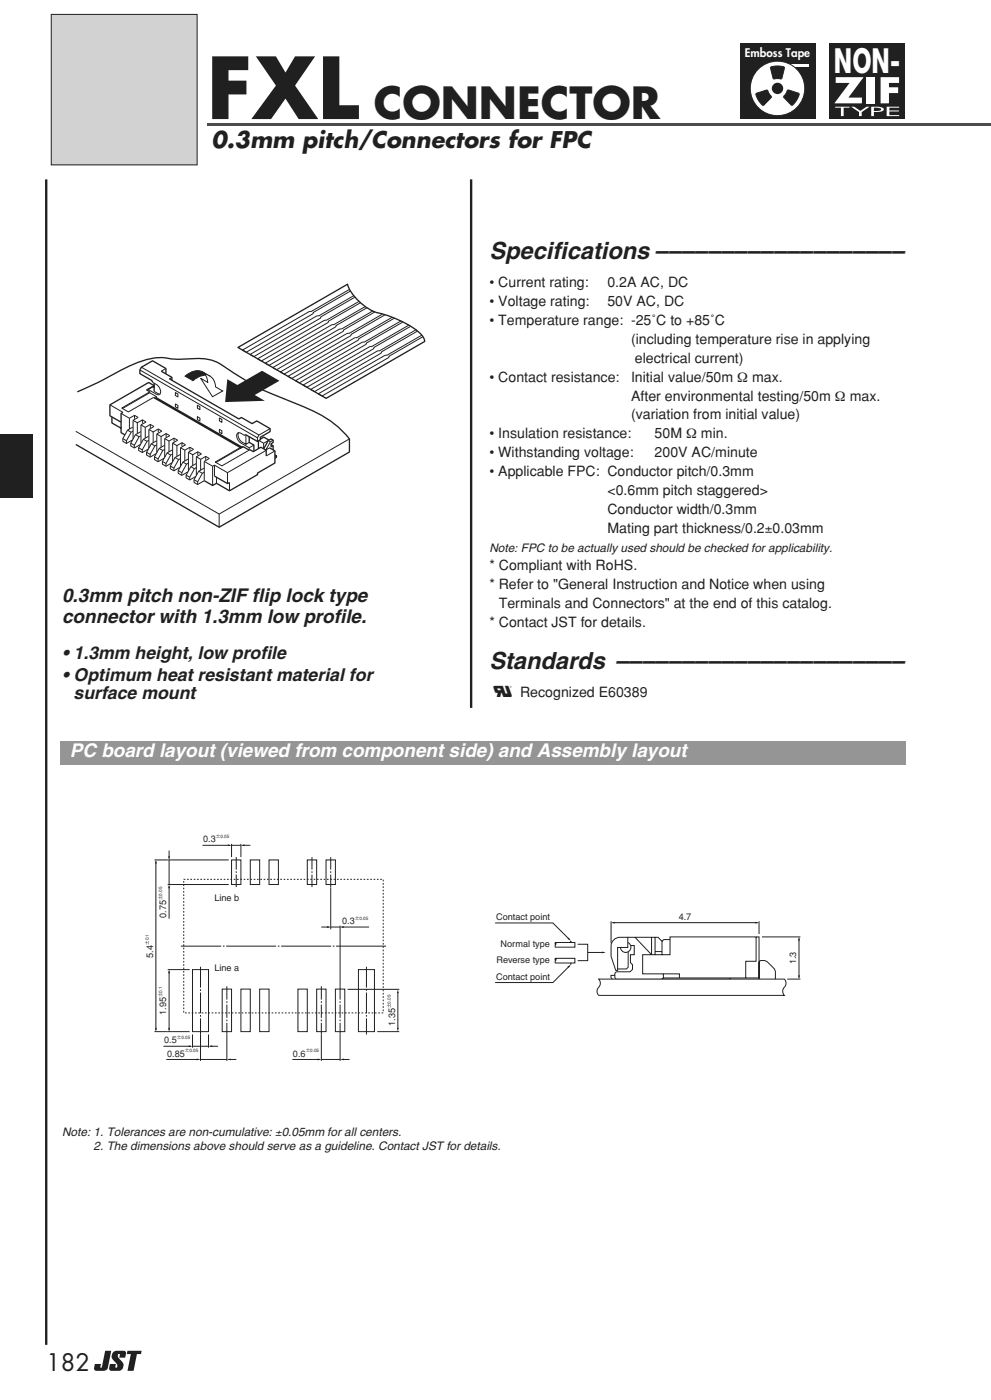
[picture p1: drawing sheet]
<svg xmlns="http://www.w3.org/2000/svg" width="210mm" height="297mm" viewBox="0 0 210 297" stroke-linecap="round" stroke-linejoin="round" font-family="sans-serif">
<g fill="#231f20">
<path d="M27 286.3h3l-.1 .7h-.9l-.7 3.5h-1.3l.7-3.5h-.8z"/>
<path d="M22.3 286.3h1.3l-.8 3.6a.9 .9 0 0 1-.9 .6h-1.5a.49 .49 0 0 1-.5-.6l.2-.8h1.3l-.1 .7h.2z"/>
<path d="M24.1 286.5l.5-.2h1.6a.49 .49 0 0 1 .5 .6l-.2 .8h-1.2l.1-.7a.48 .48 0 0 0-.5 .4 .48 .48 0 0 0 .3 .5 1.54 1.54 0 0 1 .6 2.4l-.6 .2h-1.6a.49 .49 0 0 1-.5-.6l.2-.8h1.2l-.1 .7a.48 .48 0 0 0 .5-.4 .48 .48 0 0 0-.3-.5 1.54 1.54 0 0 1-.5-2.4z"/>
</g>
<path d="M209.8 26l.1 .6z" fill="#4d4d4d"/>
<g fill="none" stroke="#231f20" stroke-width=".21">
<path d="M29.6 78.4l24.9 14.4M30 77.8l24.9 14.4M35.1 78.1l-.9 .6M36.4 80l-.5 .3M16 91.4l30.4 17.5 27.6-15.9M23.3 85.8l2.7 1.6M25.6 87.6l1.8 1 1.1-.6 .8 .5-1.1 .6M26 93l.8 .4M27 91.2l.8 .4M27.4 88.6v2.3M27.7 93.9l.8 .5M28.1 90.5l-1.1 .7-1 1.8v.5l.8 .5 1.3-.8"/>
<path d="M28.2 91.4l-.4 .2-1 1.8v.6M28.2 89.1v3.9M28.2 89.1l.9 .5 1.1-.6 .7 .4-1 .6M28.5 88v.7M28.7 92.1l.8 .5M29.1 89.6v2.3M29.4 94.9l.7 .4M29.8 91.5l-1.1 .6-1 1.8v.6l.8 .4 1.3-.7M29.9 92.3l-.4 .3-1 1.8v.5M29.9 90v4M29.9 90l.9 .6 1-.7 .8 .5-1.1 .6M30.2 89v.7"/>
<path d="M30.4 93.1l.7 .4M30.8 90.6v2.3M31 95.9l.8 .4M31.5 92.4l-1.1 .7-1 1.8v.6l.7 .4 1.3-.7M31.5 93.3l-.4 .2-1 1.8v.6M31.5 91v3.9M31.5 91l.9 .5 1.1-.6 .8 .5-1.1 .6M31.8 89.9v.8M32 94.1l.8 .4M32.4 81a1.98 1.98 0 0 1 1.5 2.5l-.5 .2-2-1.2M32.4 91.5v2.3M32.6 81.7l-1.6 .9 .7 .5v.1"/>
<path d="M32.7 82.9l1.2 .6M32.7 96.8l.8 .5M33.1 84.1l-1.4-.9-5.8 3.4M33.1 84.1v.5M33.1 84.1l-.4 .2M33.2 93.4l-1.2 .7-1 1.8v.5l.8 .5 1.3-.8M33.2 94.3l-.4 .2-1 1.8v.6M33.2 92v3.9M33.2 92l.9 .5 1.1-.6 .8 .4-1.1 .6M33.5 90.9v.7M33.7 95l.8 .5M34.1 92.5v2.3"/>
<path d="M34.2 84.9v.3M34.4 97.8l.8 .4M34.8 94.4l-1.1 .6-1 1.8v.6l.8 .4 1.3-.7M34.9 95.2l-.4 .3-1 1.8v.5M34.9 92.9v4M34.9 92.9l.9 .6 1.1-.6 .7 .4-1 .6M35.2 91.9v.7M35.4 96l.8 .4M35.8 93.5v2.3M36.1 98.8l.7 .4M36.5 95.3l-1.1 .7-1 1.8v.6l.8 .4 1.3-.7M36.6 93.9l.9 .5 1-.6 .8 .5-1.1 .6"/>
<path d="M36.6 96.2l-.4 .2-1 1.8v.6M36.6 93.9v3.9M36.9 92.9v.7M37.1 97l.7 .4M37.1 83.2l.6 .3v.6l-.6-.3zM37.1 85.6l.6 .3v.6l-.6-.3zM37.5 94.4v2.3M37.7 99.7l.8 .5M38.2 96.3l-1.1 .7-1 1.8v.5l.7 .5 1.3-.8M38.2 94.9l.9 .5 1.1-.6 .8 .4-1.1 .6M38.2 97.2l-.4 .2-1 1.8v.6M38.2 94.9v3.9"/>
<path d="M38.5 93.8v.7M38.7 97.9l.8 .5M39.1 95.4v2.3M39.9 97.3l-1.2 .6-1 1.8v.6l.8 .4 1.3-.7M39.9 95.8l.9 .6 1.1-.6 .8 .4-1.1 .6M39.9 98.1l-.4 .3-1 1.8v.5M39.9 95.8v4M40.2 94.8v.7M40.4 98.9l.8 .4M40.8 96.4v2.3M41.5 98.3l-1.1 .6-1 1.8v.6l.8 .4 1.3-.7M41.6 96.8l.9 .5 1.1-.6 .7 .5-1 .6"/>
<path d="M41.6 99.1l-.4 .2-1 1.8v.6M41.6 96.8v3.9M41.8 85.9l.5 .3v.6l-.5-.3zM41.8 88.3l.5 .3v.6l-.5-.3zM41.9 95.8v.7M42.1 99.9l.8 .4M42.5 97.3v2.3M43.3 97.8l1.7 1 .4-.2 2.8 1.6M43.3 97.8v4.1l-1.4 .8-.8-.5v-.5l1-1.8 1.1-.7M43.6 96.7v.7M45 98.8v4.1M45.4 98.6v2.3"/>
<path d="M46.5 88.6l.5 .3v.6l-.5-.3zM46.5 91l.5 .3v.6l-.5-.3zM50.6 91.7a1.6 1.6 0 0 0 .7 2l.8 .5v-2M50.6 94.4v.3M50.9 95l-5.2 3M52 92.1l-.2 .2-1-.6a.52 .52 0 0 0-.7 .6l.2 .7 .4 .7 2.1 1.2v.5M52.8 93.7l-.7 .5M53.8 94.3l-1 .6M54.8 93.4l1 .5M56.4 95.4l-8.2 4.8v2.3M56.8 93.4l.5 .2M57 93.3l-1.2 .6v1.2"/>
<path d="M57.2 90.8l-2.3 1.4-.4 .6v.8M57.9 93.3l-.6 .3-1 1.8 .8-.5M57.9 94.5l-.5 .2M58.2 96.5l.4 .1v.3l-.4 .2M58.6 96.6l-.4 .2M39.4 100.7l.8 .4M41.1 101.7l.8 .4M43.3 100.1l-.4 .2-1 1.8v.6M45.9 101.1v1.3M46.4 108.9v2.8M48.6 102.2v1.8"/>
</g>
<g fill="none" stroke="#231f20" stroke-width=".28">
<path d="M34.2 78.7l2.2 1.3v.6M35.1 79.2v-1.1l-2.8-1.6-2.3 1.3-.4 .6v.8l2.6 1.4 .2 .4M50.4 73.6l23.2-13.4a10.3 10.3 0 0 0 7.4 6.3 20.3 20.3 0 0 1 8.3 4.5l.5 .7 .2 .7-20.9 12zM16.4 83l5.4-2.5a42.6 42.6 0 0 1 10.2-4.5 10.4 10.4 0 0 1 4.6 .1h3.1a10.8 10.8 0 0 1 9.2 2.5 53.6 53.6 0 0 0 13.5 6.8 25.5 25.5 0 0 1 11.6 7.6v2.8l-27.6 15.9-30.3-17.5M23.7 88.4v1.2l1.9 1.1M26 87.4l-.4 .2v4.1l.9 .5M32.5 84.2l18.4 10.6v.2l.6-.3 1.3 .7M32.6 82.1v-.4l-1.1-.6-8.2 4.7v2.3l2.3 1.4M32.6 82.1l-.2-.1-1 .5v.3M32.7 81.2v1.7M33.1 84.3l18.2 10.5M35.9 80.3l14.7 8.5 .5-.3 2.3 1.3 1-.6 2.8 1.6v.7l-2.1 1.2v.5l-.6 .4-2.5-1.5"/>
<path d="M52.8 92.6v1.1l1 .6v1.3M52.9 95.3l.7 .4 1.7-.9 1.1 .6v1.2M54.7 93.4v1.7M55.1 93.1l.8-.5 1.1 .7M57.4 94.2l.5 .3v.8M57.4 94.7v-.7l.5-.2v-.5l-.5-.3-.6 .4-1 1.7M45.4 100.9l2.8 1.6 .4-.3"/>
</g>
<path d="M48.1 80.4l2.2 1.2 5.2-3 3.7 2.1-5.2 3 2.1 1.2-8.4 .3z" fill="#231f20"/>
<g fill="none" stroke="#231f20" stroke-width=".21">
<path d="M74 61.3l-8.1 4.7-.5 .1-14 8.1 .8 .4 14-8.1 .1-.3 7.9-4.5M74.9 62.7l-7.4 4.2-.5 .1-14 8.1 .8 .5 14-8.1 .1-.3 7.3-4.2M76 63.9l-6.9 4h-.5l-14 8.1 .8 .5 14-8.1 .1-.3 6.9-4M77.4 64.9l-6.7 3.9-.5 .1-14 8.1 .8 .4 14-8.1 .1-.3 6.6-3.8M79 65.9l-6.6 3.8-.6 .1-14 8.1 .8 .5 14-8.1 .2-.4 6.6-3.8M81 66.6l-7 4-.6 .1-14 8.1 .8 .5 14-8.1 .2-.3 7.2-4.2M83.1 67.2l-7.5 4.4-.6 .1-14 8.1 .8 .4 14-8.1 .2-.3 7.5-4.4M84.9 68l-7.7 4.5-.6 .1-14 8.1 .8 .4 14-8.1 .2-.3 7.7-4.4M86.6 68.9l-7.8 4.5-.6 .1-14 8.1 .8 .5 14-8.1 .2-.3 7.7-4.5M88.2 69.9l-7.8 4.4-.6 .1-14 8.1 .8 .5 14-8.1 .2-.3 7.6-4.4M89.3 71l-7.3 4.3-.6 .1-14 8.1 .8 .4 14-8.1 .2-.3 7.2-4.2M31.7 83.1l-5.9 3.4 1.4 .8 5.3-3.1"/>
<path d="M50.9 94.8l-5.3 3.1 1.4 .8 5.9-3.4M58.2 95.6l-1.8 1"/>
</g>
<path d="M57.1 94.9l1.1 .7v2.5l-3.6 2.1v.4l-6 3.4-2.7-1.6-.9 .5-1.7-1" fill="none" stroke="#231f20" stroke-width=".28"/>
<path d="M39.2 79.7a3.4 3.4 0 0 1 3.7-.9l1.6 1a3.2 3.2 0 0 0-3.6 .9z" fill="#231f20" stroke="#231f20" stroke-width=".21"/>
<path d="M42.9 78.8a3.6 3.6 0 0 1 2.7 2.6l.1 .6 1.5 .9-2.2 1.2-2.5-3.9 1.5 .8a2.71 2.71 0 0 0-1.1-2.2z" fill="#fff" stroke="#231f20" stroke-width=".21"/>
<path d="M9.8 38v247M99.8 38v112" fill="none" stroke="#231f20" stroke-width=".5"/>
<path d="M43.8 26h166v.6h-166z" fill="#4d4d4d"/>
<g fill="#fff" stroke="#fff" stroke-width=".71" stroke-linecap="butt">
<path d="M9.8 0h32v31h-32z"/>
<path d="M11.3 0h29v25h-29z"/>
<path d="M11.3 26.4h29v6.5h-29z"/>
</g>
<g fill="#fff" stroke="#fff" stroke-width=".35">
<path d="M15.1 14.2h21.4v6.1h-21.4z"/>
<path d="M13.6 19.1h24.4v1.2h-24.4z"/>
<path d="M27 16.3h2l-.1 .4h-.6l-.5 2.4h-.8l.4-2.4h-.5z"/>
<path d="M23.8 16.3h.9l-.6 2.6a2.08 2.08 0 0 1-1.7 .1l-.2-.2 .2-.7h.8l-.1 .5 .3-.1z"/>
<path d="M24.9 16.5l.5-.2h1l.3 .2-.1 .7h-.8l.1-.5h-.2a1.57 1.57 0 0 0 .7 1.4 .83 .83 0 0 1-.7 1h-1l-.3-.2 .1-.8h.8l-.1 .5h.3a1.57 1.57 0 0 0-.7-1.3z"/>
</g>
<g fill="#fff" stroke="#fff" stroke-width=".53">
<path d="M17.6 0h16.4v12.5h-16.4z"/>
<path d="M23.8 8.3v4.2z"/>
<path d="M25.8 8.3v4.2z"/>
<path d="M27.9 8.3v4.2z"/>
<path d="M29.9 8.3v4.2z"/>
<path d="M32 8.3v4.2z"/>
<path d="M21.7 8.3v4.2z"/>
<path d="M19.7 8.3v4.2z"/>
<path d="M17.6 8.3h16.4z"/>
</g>
<path d="M156.7 9.2h16v16h-16z" fill="#231f20"/>
<path d="M166.4 13.7h5v.6h-5z" fill="#fff"/>
<circle cx="164.7" cy="18.7" r="5.8" fill="#fff" stroke="#231f20" stroke-width=".21"/>
<circle cx="164.7" cy="18.7" r="1.21" fill="#231f20"/>
<g fill="#231f20" stroke="#231f20" stroke-width=".21">
<path d="M163.2 14.3a3.8 3.8 0 0 1 2.9 0l-.5 2.3-.3 .1h-1.5z"/>
<path d="M160.1 19.9l2.2-.8 .3 .1 .8 1.3-1.6 1.8a1.76 1.76 0 0 1-1.3-1.3z"/>
<path d="M166.8 19.1l2.3 .6a1.76 1.76 0 0 1-.6 1.8l-.2 .3a.63 .63 0 0 1-.7 .5l-1.6-1.8z"/>
</g>
<path d="M175.7 9.2h16v16h-16z" fill="#231f20"/>
<g fill="#fff">
<path d="M176.9 22.6h3v.2h-1.2v1.8h-.6v-1.8h-1.2z"/>
<path d="M180.3 22.6h.6l1.3 .9 1.3-.9h.7l-1.7 1.2v.8h-.6v-.8z"/>
<path d="M187.8 22.6h2.7v.2h-2.1v.6h2v.2h-2v.8h2.1v.2h-2.7z"/>
<path d="M177 16.4h5.9l-3.2 4.3h2.9v1.2h-5.9l3.2-4.3h-2.9z"/>
<path d="M183.6 16.4h1.8v5.5h-1.8z"/>
<path d="M186.5 16.4h3.9v1.2h-2.1v.9h1.9v1.2h-1.9v2.2h-1.8z"/>
<path d="M184.5 22.6l1.8 .1a.68 .68 0 0 1 .9 .6l-.8 .4h-1.3v.9h-.6zM185.1 22.8v.7h.4a1.08 1.08 0 0 0 1.1-.3 1.47 1.47 0 0 0-1.5-.4z"/>
</g>
<path d="M10.9 3.1h30.8v31.8h-30.8z" fill="#d1d2d4"/>
<g fill="none" stroke="#231f20" stroke-width=".21">
<path d="M10.9 3.1h30.9v31.8h-30.9zM49 182.2h2v5.2h-2zM53 182.2h2v5.2h-2zM57 182.2h2v5.2h-2zM65.1 182.2h2v5.2h-2zM69.1 182.2h1.9v5.2h-1.9zM40.8 205.5h3.4v13.1h-3.4zM47.1 209.6h1.9v9h-1.9zM51 209.6h2v9h-2zM55 209.6h2v9h-2zM63.1 209.6h2v9h-2zM67.1 209.6h2v9h-2z"/>
<path d="M71 209.6h2v9h-2zM75.9 205.5h3.4v13.1h-3.4z"/>
</g>
<path d="M38.9 186.3h42.3v28.4h-42.3z" fill="none" stroke="#231f20" stroke-width=".21" stroke-dasharray=".4 .4" stroke-linecap="butt"/>
<path d="M32.8 217.8h.4l-.2 .8z" fill="#231f20"/>
<path d="M32.7 182.2h2.8M32.7 218.6h2.8" fill="none" stroke="#231f20" stroke-width=".21"/>
<path d="M33 182.2l.2 .8h-.4z" fill="#231f20"/>
<path d="M33 182.5v35.8" fill="none" stroke="#231f20" stroke-width=".21"/>
<path d="M35.8 187.4l.2 .8h-.4z" fill="#231f20"/>
<path d="M35.5 182.2h12.9M35.5 187.4h12.9" fill="none" stroke="#231f20" stroke-width=".21"/>
<path d="M35.6 181.4h.4l-.2 .8z" fill="#231f20"/>
<path d="M35.8 180.2v1.7M35.8 182.2v5.2M35.8 187.7v7" fill="none" stroke="#231f20" stroke-width=".21"/>
<path d="M48.3 179l.7 .1-.7 .2z" fill="#231f20"/>
<path d="M49 178.8v2.8M51 178.8v2.8" fill="none" stroke="#231f20" stroke-width=".21"/>
<path d="M51 179.1l.8-.1v.3z" fill="#231f20"/>
<path d="M42.9 179.1h5.8M49 179.1h2M51.3 179.1h1.7" fill="none" stroke="#231f20" stroke-width=".21"/>
<path d="M69.3 196.3l.8 .2-.8 .1z" fill="#231f20"/>
<path d="M70.1 188v8.9M72 196.2v12.8" fill="none" stroke="#231f20" stroke-width=".21"/>
<path d="M72 196.5l.8-.2v.3z" fill="#231f20"/>
<path d="M68.1 196.5h1.7M70.1 196.5h1.9M72.3 196.5h5.9" fill="none" stroke="#231f20" stroke-width=".21"/>
<path d="M44.2 221.7l.8-.2v.4z" fill="#231f20"/>
<path d="M40.8 219.2v2.8M44.2 219.2v2.8" fill="none" stroke="#231f20" stroke-width=".21"/>
<path d="M40 221.5l.8 .2-.8 .2z" fill="#231f20"/>
<path d="M34.6 221.7h5.9M40.8 221.7h3.4M44.5 221.7h1.7" fill="none" stroke="#231f20" stroke-width=".21"/>
<path d="M48.1 224.5l.7-.2v.4z" fill="#231f20"/>
<path d="M42.5 219.2v5.6M48.1 219.2v5.6" fill="none" stroke="#231f20" stroke-width=".21"/>
<path d="M41.7 224.3l.8 .2-.8 .2z" fill="#231f20"/>
<path d="M35.2 224.5h7M42.5 224.5h5.6M48.4 224.5h1.6" fill="none" stroke="#231f20" stroke-width=".21"/>
<path d="M72 224.5l.8-.2v.4z" fill="#231f20"/>
<path d="M68.1 219.2v5.6M72 219.2v5.6" fill="none" stroke="#231f20" stroke-width=".21"/>
<path d="M67.3 224.3l.8 .2-.8 .2z" fill="#231f20"/>
<path d="M61.9 224.5h5.9M68.1 224.5h3.9M72.3 224.5h1.7" fill="none" stroke="#231f20" stroke-width=".21"/>
<path d="M35.6 217.8h.4l-.2 .8z" fill="#231f20"/>
<path d="M35.5 205.5h4.7M35.5 218.6h4.7" fill="none" stroke="#231f20" stroke-width=".21"/>
<g fill="#231f20">
<path d="M35.8 205.5l.2 .8h-.4z"/>
<path d="M84.1 217.8h.4l-.2 .8z"/>
</g>
<path d="M73.6 209.7h11M79.9 218.6h4.7" fill="none" stroke="#231f20" stroke-width=".21"/>
<path d="M84.3 209.7l.2 .8h-.4z" fill="#231f20"/>
<path d="M35.8 205.8v12.5" fill="none" stroke="#231f20" stroke-width=".21"/>
<g fill="#fff">
<path d="M30.9 197.8h1.7v5.3h-1.7z"/>
<path d="M33.7 208.8h1.7v6.4h-1.7z"/>
<path d="M33.7 187.7h1.7v7h-1.7z"/>
<path d="M82.1 210.7h1.8v6.9h-1.8z"/>
<path d="M35.2 222.4h7v1.7h-7z"/>
<path d="M61.9 222.4h5.9v1.7h-5.9z"/>
<path d="M34.6 219.6h5.9v1.7h-5.9z"/>
<path d="M42.9 177h5.8v1.7h-5.8z"/>
<path d="M72.3 194.3h5.9v1.7h-5.9z"/>
</g>
<path d="M50 181.6v6.4M66.1 181.6v6.4M70.1 181.6v6.4" fill="none" stroke="#231f20" stroke-width=".21" stroke-dasharray="2.6 .4 .4 .4" stroke-linecap="butt"/>
<path d="M42.5 204.9v14.3M77.6 204.9v14.3" fill="none" stroke="#231f20" stroke-width=".21" stroke-dasharray="4.4 .4 .4 .4" stroke-linecap="butt"/>
<path d="M48.1 209v10.2M68.1 209v10.2M72 209v10.2" fill="none" stroke="#231f20" stroke-width=".21" stroke-dasharray="2.8 .4 .4 .4" stroke-linecap="butt"/>
<path d="M81.8 200.5h-43.5" fill="none" stroke="#231f20" stroke-width=".21" stroke-dasharray="10.6 .4 .4 .4" stroke-linecap="butt"/>
<path d="M84.3 210.3v7.7" fill="none" stroke="#231f20" stroke-width=".21"/>
<path d="M127.5 201.7l.8 .1-.8 .2z" fill="#231f20"/>
<path d="M128 201.8h-3.5" fill="none" stroke="#231f20" stroke-width=".21"/>
<path d="M120.2 198.9l.3-.2 .4 .7z" fill="#231f20"/>
<path d="M104.9 195.6h12.2l3.6 3.6M117.7 199.7h4.1v1h-4.1v-.5M117.7 199.7v.5" fill="none" stroke="#231f20" stroke-width=".21"/>
<circle cx="120.9" cy="199.6" r=".18" fill="#231f20"/>
<path d="M117.7 203.1h4.1v1h-4.1v-.5M117.7 203.1v.5" fill="none" stroke="#231f20" stroke-width=".21"/>
<g fill="#231f20">
<path d="M120.2 204.9l.7-.5-.4 .7z"/>
<circle cx="120.9" cy="204.3" r=".18"/>
</g>
<g fill="none" stroke="#231f20" stroke-width=".21">
<path d="M120.7 204.6l-3.6 3.6h-12.2M122.4 200.1h2.1v3.5h-2.1"/>
<circle cx="132.5" cy="200.7" r="1.1"/>
</g>
<path d="M130 199.2a3.2 3.2 0 0 1 3-.6v2.2h-2.2v4.8h-.4l-1-2.9 .1-2.7z" fill="#fff" stroke="#231f20" stroke-width=".21"/>
<path d="M133 198.6h6.4l.8 .9v2.8h-4.1v4.1h7.8v.9M134.5 198.6l3.5 3.7v-3.7M138.7 198.6v3.7M141.9 199.1h-1.3l-.4 .4M160.2 198.6v5.1h-2.2v3.6M130.2 206.7h-.8v.5l.6 .7h6.7l.3-.3M133.1 201.7v3.3l-.4 .3h-1.9M133.6 200.4h.7v1.9h-.8v1.7l.5 .4v1l-.5 .5-3 .1a1.18 1.18 0 0 0-.2 1.3l.4 .2h9.3l.4-.2 .1-.9M138.7 201.7h1.5M140.2 202.3h1.7v-3.7h18.9v8.7h-20.3M154.7 207.3v.2h-14.7M160.8 203.8a1.48 1.48 0 0 1 1.8 .1l1.3 1.3a2.3 2.3 0 0 1 .3 2.1l-.2 .4h-.2h-2.6l-.4-.2z" fill="none" stroke="#231f20" stroke-width=".21"/>
<path d="M126.8 207.5h39.3a1.38 1.38 0 0 1-.2 2 1.22 1.22 0 0 0 .2 1.4h-39.3a1.38 1.38 0 0 1 .2-2 1.22 1.22 0 0 0-.2-1.4z" fill="#fff" stroke="#231f20" stroke-width=".21"/>
<path d="M169.2 198.6l.2 .7h-.3z" fill="#231f20"/>
<path d="M161.4 198.6h8.1M166.7 207.5h2.8" fill="none" stroke="#231f20" stroke-width=".21"/>
<path d="M169.1 206.7h.3l-.2 .8z" fill="#231f20"/>
<path d="M169.2 198.9v8.3" fill="none" stroke="#231f20" stroke-width=".21"/>
<path d="M129.4 195.5l.8-.1v.3z" fill="#231f20"/>
<path d="M129.4 195.2v4.7M160.8 195.2v2.8" fill="none" stroke="#231f20" stroke-width=".21"/>
<path d="M160 195.4l.8 .1-.8 .2z" fill="#231f20"/>
<path d="M129.7 195.5h30.8" fill="none" stroke="#231f20" stroke-width=".21"/>
<path d="M12.8 157h179v5h-179z" fill="#939598"/>
<path d="M0 92h6.8v13.5h-6.8z" fill="#231f20"/>
<text font-size="17.6" fill="#231f20" x="43.8" y="25.2">FXL</text>
<text font-size="9.2" fill="#231f20" x="79.2" y="25.2">CONNECTOR</text>
<text font-size="7.3" fill="#fff" x="176.6" y="15.5">NON-</text>
<g font-size="5" fill="#231f20">
<text x="103.7" y="54.9">Specifications –––––––––––––––––––</text>
<text x="103.7" y="141.7">Standards ––––––––––––––––––––––</text>
<text x="9.8" y="290.5">182</text>
</g>
<text font-size="4.8" fill="#231f20" x="44.8" y="31.4">0.3mm pitch/Connectors for FPC</text>
<text font-size="4.7" fill="#231f20" x="104.5" y="147.7">0</text>
<g font-size="4" fill="#231f20">
<text x="13.2" y="127.5">0.3mm pitch non-ZIF flip lock type</text>
<text x="13.2" y="132">connector with 1.3mm low profile.</text>
</g>
<text font-size="4" fill="#fff" x="14.8" y="160.5">PC board layout (viewed from component side) and Assembly layout</text>
<g font-size="3.8" fill="#231f20">
<text x="13.2" y="139.7">• 1.3mm height, low profile</text>
<text x="13.2" y="144.4">• Optimum heat resistant material for</text>
<text x="15.6" y="148.2">surface mount</text>
</g>
<g font-size="3" fill="#231f20">
<text x="103.7" y="60.9">• Current rating:</text>
<text x="103.7" y="64.9">• Voltage rating:</text>
<text x="128.7" y="64.9">50V AC, DC</text>
<text x="128.7" y="60.9">0.2A AC, DC</text>
<text x="103.7" y="68.9">• Temperature range: -25˚C to +85˚C</text>
<text x="133.7" y="72.9">(including temperature rise in applying</text>
<text x="134.5" y="76.9">electrical current)</text>
<text x="103.7" y="80.9">• Contact resistance:</text>
<text x="133.7" y="80.9">Initial value/50m Ω max.</text>
<text x="133.7" y="84.9">After environmental testing/50m Ω max.</text>
<text x="133.7" y="88.9">(variation from initial value)</text>
<text x="103.7" y="92.9">• Insulation resistance:</text>
<text x="138.7" y="92.9">50M Ω min.</text>
<text x="103.7" y="96.9">• Withstanding voltage:</text>
<text x="103.7" y="100.9">• Applicable FPC: Conductor pitch/0.3mm</text>
<text x="138.7" y="96.9">200V AC/minute</text>
<text x="128.7" y="104.9">&lt;0.6mm pitch staggered&gt;</text>
<text x="128.7" y="108.9">Conductor width/0.3mm</text>
<text x="128.7" y="112.9">Mating part thickness/0.2±0.03mm</text>
<text x="103.7" y="120.9">* Compliant with RoHS.</text>
<text x="103.7" y="124.9">* Refer to &quot;General Instruction and Notice when using</text>
<text x="105.6" y="128.9">Terminals and Connectors&quot; at the end of this catalog.</text>
<text x="103.7" y="132.9">* Contact JST for details.</text>
<text x="110.2" y="147.7">Recognized E60389</text>
</g>
<text font-size="2.5" fill="#fff" x="157.8" y="12">Emboss Tape</text>
<g font-size="2.5" fill="#231f20">
<text x="103.7" y="116.9">Note: FPC to be actually used should be checked for applicability.</text>
<text x="13.2" y="240.8">Note: 1. Tolerances are non-cumulative: ±0.05mm for all centers.</text>
<text x="19.8" y="243.8">2. The dimensions above should serve as a guideline. Contact JST for details.</text>
</g>
<g font-size="1.9" fill="#231f20">
<text x="43" y="178.5">0.3</text>
<text x="45.4" y="190.9">Line b</text>
<text x="35.2" y="194.5" transform="rotate(-90 35.2 194.5)">0.75</text>
<text x="72.5" y="195.9">0.3</text>
<text x="105.1" y="195">Contact point</text>
<text x="143.8" y="194.9">4.7</text>
<text x="32.4" y="202.9" transform="rotate(-90 32.4 202.9)">5.4</text>
<text x="106" y="200.8">Normal type</text>
<text x="45.4" y="205.7">Line a</text>
<text x="105.1" y="207.6">Contact point</text>
<text x="105.2" y="204.1">Reverse type</text>
<text x="168.6" y="204.4" transform="rotate(-90 168.6 204.4)">1.3</text>
<text x="35.2" y="215.1" transform="rotate(-90 35.2 215.1)">1.95</text>
<text x="34.8" y="221.1">0.5</text>
<text x="83.7" y="217.5" transform="rotate(-90 83.7 217.5)">1.35</text>
<text x="35.4" y="223.9">0.85</text>
<text x="62.1" y="223.9">0.6</text>
</g>
<g font-size="1" fill="#231f20">
<text x="45.7" y="177.6">±0.05</text>
<text x="34.3" y="190.8" transform="rotate(-90 34.3 190.8)">±0.05</text>
<text x="75.2" y="195">±0.05</text>
<text x="31.5" y="200.2" transform="rotate(-90 31.5 200.2)">±0.1</text>
<text x="34.3" y="211.3" transform="rotate(-90 34.3 211.3)">±0.1</text>
<text x="82.8" y="213.7" transform="rotate(-90 82.8 213.7)">±0.05</text>
<text x="37.5" y="220.2">±0.05</text>
<text x="39.2" y="223">±0.05</text>
<text x="64.7" y="223">±0.05</text>
</g>
</svg>
